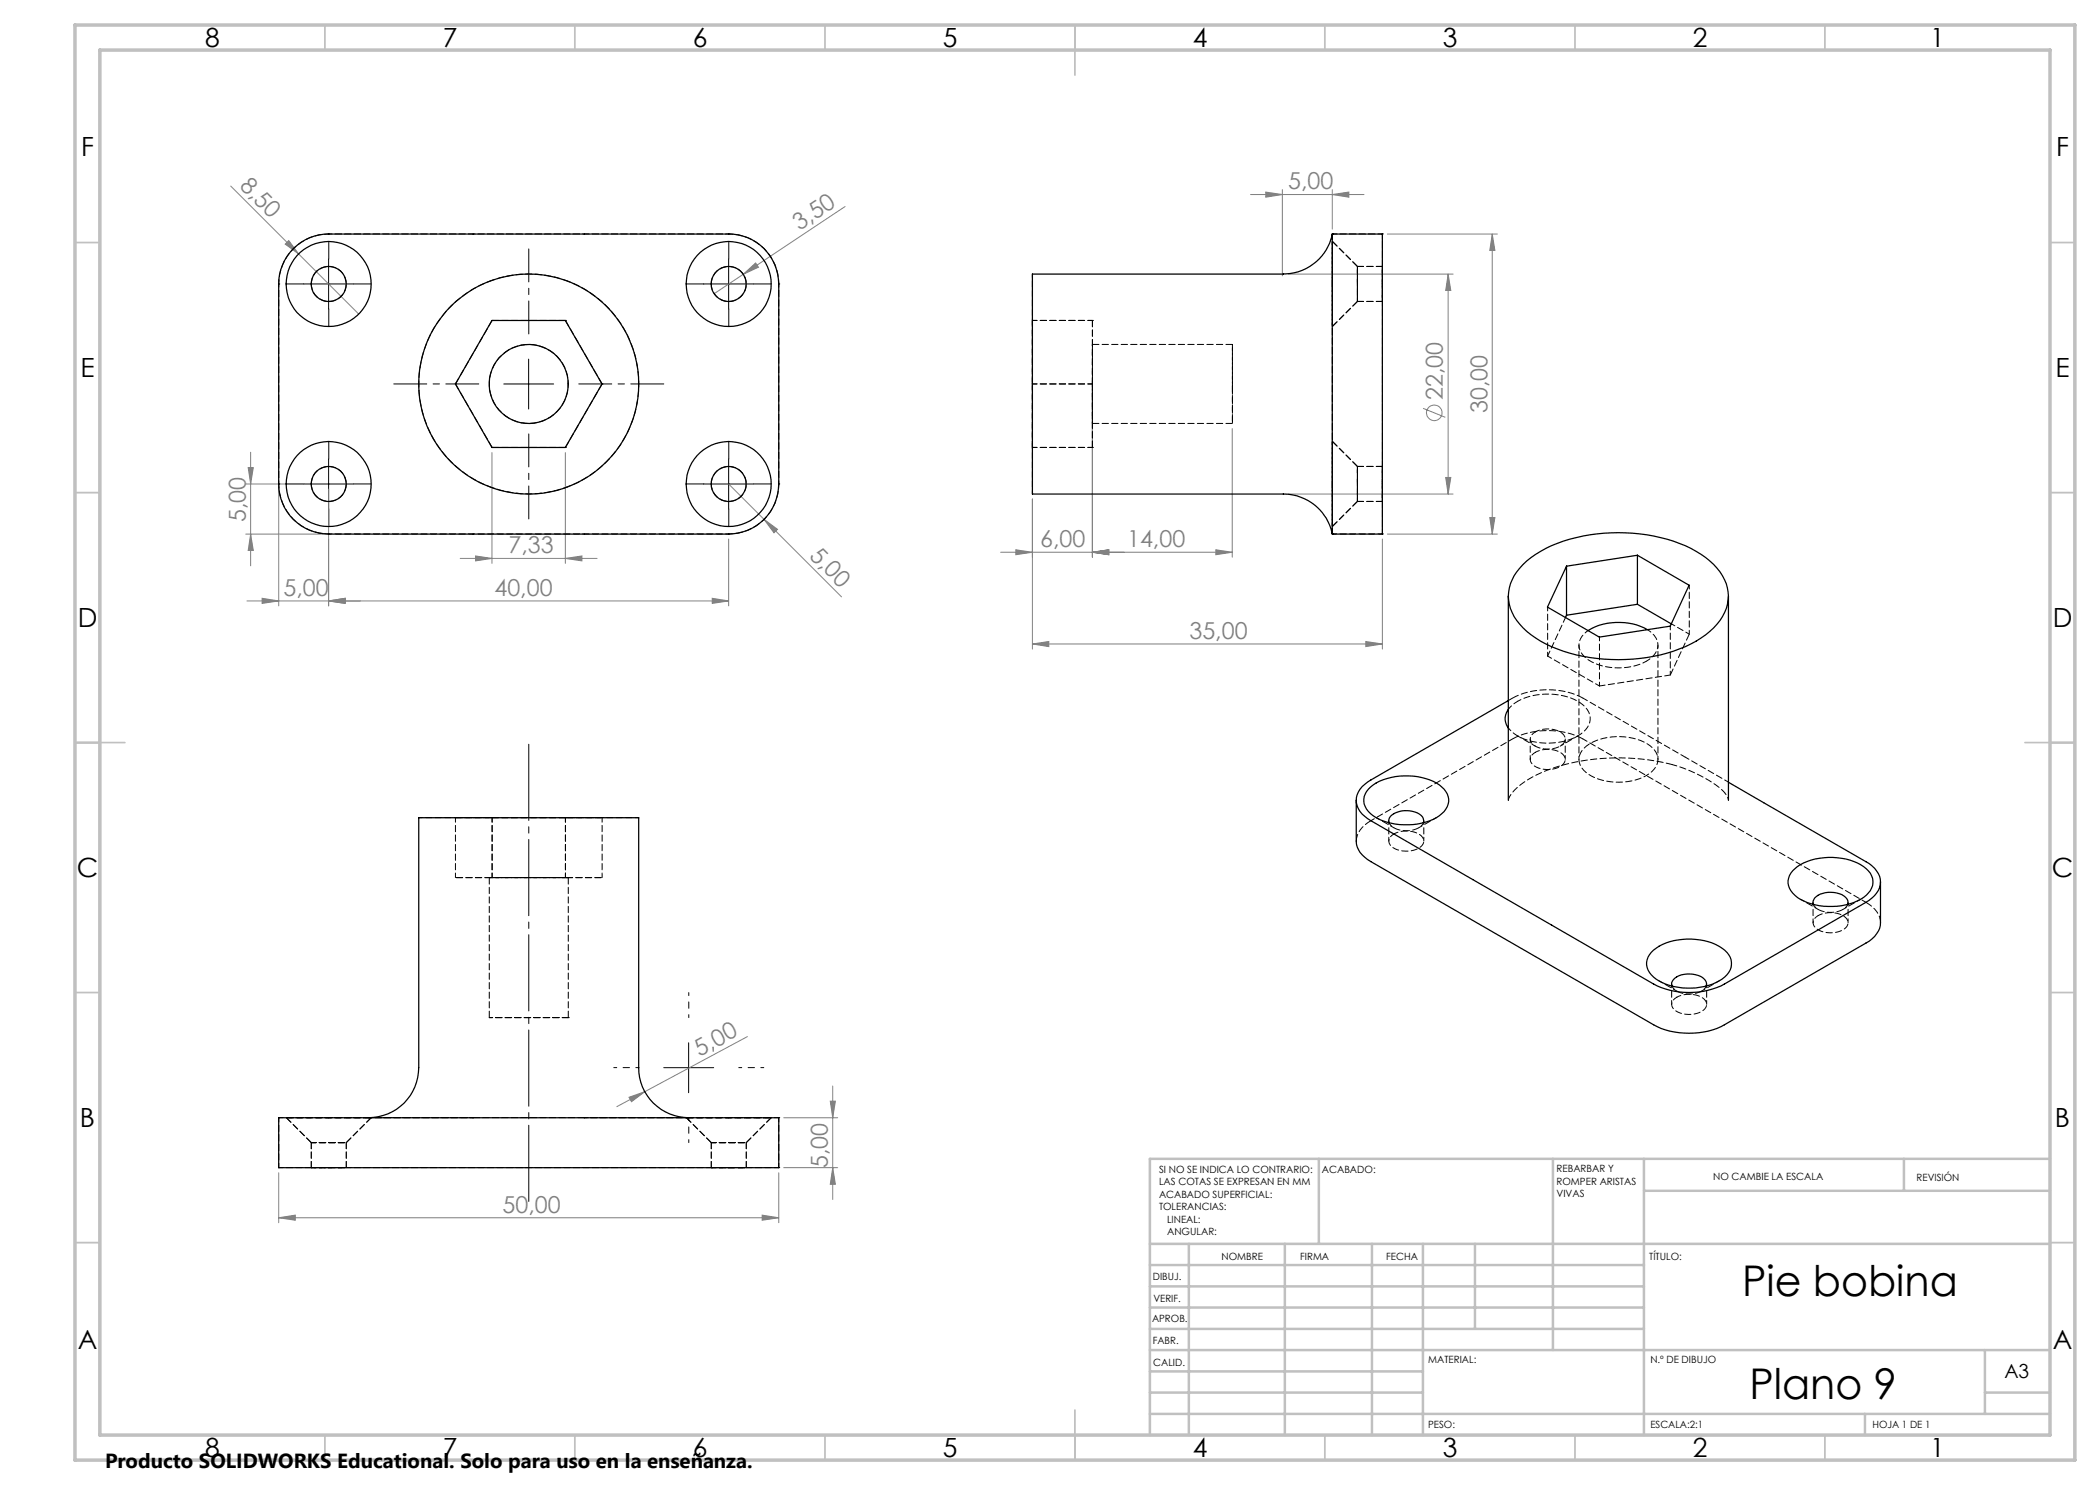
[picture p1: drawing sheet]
<svg xmlns="http://www.w3.org/2000/svg" width="420mm" height="297mm" viewBox="0 0 420 297" stroke-linecap="round" stroke-linejoin="round" font-family="sans-serif">
<g fill="none" stroke="#808080" stroke-width=".2">
<path d="M46.1 37.2l25.7 25.6M250.1 38.9h22.7M253.2 38.4l3.3 .5-3.3 .5zM256.5 37.9v17.3M266.5 38.9l3.3-.5v1zM266.5 37.9v7.9M57 48.8l.7-.7 2 2.7zM148.7 54.9l2.4-2.3 .6 .8zM148.7 54.9l-5.9 3.8M169 41.3l-20.3 13.6M257.7 54.8h32.9M277.5 46.8h22"/>
<path d="M289.6 54.8v44M289.6 54.8l.6 3.3h-1.1zM298.4 46.8v60M298.5 46.8l.5 3.3h-1zM218.5 77.8v33.6M49.1 96.8h15.6M49.6 93.5h1.1l-.6 3.3zM50.1 90.4v22.8M55.7 97.8v23.4M65.7 97.8v23.4M98.4 90.5v22.2M113.1 90.5v22.2"/>
<path d="M145.7 96.8l22.6 22.6M206.5 99.8v30M246.5 85.7v25.7M257.7 98.8h32.9M284.6 81.7l4.5 1.8M289.1 95.5h1.1l-.6 3.3zM49.1 106.8h15.6M50.1 106.8l.6 3.3h-1.1zM52.4 119.7l3.3 .5-3.3 .5zM92 111.7h27.4M95.1 111.2l3.3 .5-3.3 .5zM113.1 111.7l3.3-.5v1z"/>
<path d="M142.5 119.7l3.2 .5-3.2 .5zM145.7 107.8v13.4M152.8 103.9l2.7 2-.7 .7zM200.1 110.5h46.4M203.2 110l3.3 .5-3.3 .4zM218.5 110.5l3.3-.5v.9zM243.2 110l3.3 .5-3.3 .4zM276.5 107.8v22M277.5 106.8h22M298 103.5h1l-.5 3.3zM65.7 120.2l3.3-.5v1zM145.7 120.2h-96.3"/>
<path d="M206.5 128.8l3.3-.5v1zM206.5 128.8h70M273.2 128.3l3.3 .5-3.3 .5zM125.8 219.5l3.2-1.2-2.7 2zM129 218.3l-5.6 3M149.5 207.3l-20.5 11M166.5 217.2v22.7M55.7 234.6v9.9M155.8 234.6v9.9M156.7 223.6h10.8M156.7 233.5h10.8M166.1 220.2h1l-.6 3.4z"/>
<path d="M166.5 233.5l.6 3.4h-1zM55.7 243.6l3.4-.6v1zM55.7 243.6h100.1M152.4 243l3.4 .6-3.4 .4z"/>
<circle cx="286.9" cy="82.6" r="1.56"/>
</g>
<path d="M95.8 76.8h-17M105.8 66.8v-17M115.8 76.8h17M105.8 86.8v17" fill="none" stroke="#000" stroke-width=".2" stroke-dasharray="15.2 1.3 1.3 1.3" stroke-dashoffset="8.6"/>
<g fill="none" stroke="#000" stroke-width=".2" stroke-dasharray="15.2 1.3 1.3 1.3">
<path d="M60.8 56.8h-3.5M65.8 51.8v-3.5M70.8 56.8h3.5M140.8 56.8h-3.5M145.8 51.8v-3.5M150.8 56.8h3.5M65.8 61.8v3.5M145.8 61.8v3.5M60.8 96.8h-3.5M65.8 91.8v-3.5M70.8 96.8h3.5M140.8 96.8h-3.5"/>
<path d="M145.8 91.8v-3.5M150.8 96.8h3.5M65.8 101.8v3.5M145.8 101.8v3.5"/>
</g>
<path d="M127.8 213.5h-5M137.8 203.5v-5M147.8 213.5h5M137.8 223.5v5" fill="none" stroke="#000" stroke-width=".2" stroke-dasharray="15.2 1.3 1.3 1.3" stroke-dashoffset="14.6"/>
<path d="M60.7 56.8h10M65.7 51.8v10M140.7 56.8h10M145.7 51.8v10M100.8 76.8h9.9M105.7 71.8v10M60.7 96.8h10M65.7 91.8v10M140.7 96.8h10M145.7 91.8v10M132.8 213.5h9.9M137.7 208.6v9.9" fill="none" stroke="#000" stroke-width=".2"/>
<path d="M105.8 148.7v91.7" fill="none" stroke="#000" stroke-width=".2" stroke-dasharray="15.2 1.3 1.3 1.3" stroke-dashoffset="-.1"/>
<g fill="none" stroke="#c0c0c0" stroke-width=".35">
<path d="M65 5v5M115 5v5M165 5v5M215 5v10M265 5v5M315 5v5M365 5v5M15 48.5h5M410 48.5h5M15 98.5h5M410 98.5h5M15 148.5h10"/>
<path d="M405 148.5h10M15 198.5h5M410 198.5h5M15 248.5h5M410 248.5h5M65 287v5M115 287v5M165 287v5M215 282v10M265 287v5M315 287v5M365 287v5"/>
</g>
<g fill="none" stroke="#c0c0c0" stroke-width=".5">
<path d="M263.8 231.8v17M310.6 231.8v38.2M328.8 231.8v55.2M328.8 238.2h81.2M380.8 231.8v6.4M410 231.8h-180v55.2M230 248.8h180M230 257.3h98.8M230 253h98.8M237.8 248.8v38.2M257 248.8v38.2M274.4 248.8v38.2"/>
<path d="M284.6 248.8v38.2M295 248.8v17M230 265.8h98.8M230 261.5h98.8M230 278.5h54.6M230 274.3h54.6M230 270h180M397 278.5h13M397 270v12.8M230 282.8h180M373 282.8v4.2"/>
</g>
<path d="M15 5h400v287h-400zM20 10h390v277h-390z" fill="none" stroke="#c0c0c0" stroke-width=".7"/>
<g fill="#808080">
<path d="M57 48.8l.7-.7 2 2.7z"/>
<path d="M125.8 219.5l3.2-1.2-2.7 2z"/>
<path d="M148.7 54.9l2.4-2.3 .6 .8z"/>
<path d="M152.8 103.9l2.7 2-.7 .7z"/>
<path d="M65.7 120.2l3.3-.5v1zM52.4 119.7l3.3 .5-3.3 .5zM218.5 110.5l3.3-.5v.9zM203.2 110l3.3 .5-3.3 .4zM243.2 110l3.3 .5-3.3 .4zM218.5 110.5l3.3-.5v.9zM152.4 243l3.4 .6-3.4 .4zM55.7 243.6l3.4-.6v1z"/>
<path d="M65.7 120.2l3.3-.5v1zM142.5 119.7l3.2 .5-3.2 .5zM95.1 111.2l3.3 .5-3.3 .5zM113.1 111.7l3.3-.5v1zM253.2 38.4l3.3 .5-3.3 .5zM266.5 38.9l3.3-.5v1zM206.5 128.8l3.3-.5v1zM273.2 128.3l3.3 .5-3.3 .5z"/>
<path d="M49.6 93.5h1.1l-.6 3.3zM50.1 106.8l.6 3.3h-1.1zM289.6 54.8l.6 3.3h-1.1zM289.1 95.5h1.1l-.6 3.3zM298.5 46.8l.5 3.3h-1zM298 103.5h1l-.5 3.3zM166.1 220.2h1l-.6 3.4zM166.5 233.5l.6 3.4h-1z"/>
</g>
<g fill="none" stroke="#000" stroke-width=".25">
<path d="M58.7 49.7a9.8 9.8 0 0 1 7-2.9h80a10 10 0 0 1 10.1 10v40a10 10 0 0 1-10.1 10h-80a10 10 0 0 1-10-10v-40a10.2 10.2 0 0 1 3-7.1zM266.5 46.8a10 10 0 0 1-9.8 8h-50.2v44h50.2a10.1 10.1 0 0 1 9.8 7.9l-.1-.1M266.5 46.8h10v60h-10zM98.4 64.1h14.7l7.3 12.7-7.3 12.7h-14.7l-7.3-12.7zM301.7 119.2v40.9M304.6 112.9a22.9 22.9 0 0 1 12-5.7 35.2 35.2 0 0 1 21.6 2.5 13 13 0 0 1 7.3 7.9 8.4 8.4 0 0 1-2.8 8 24.6 24.6 0 0 1-14.7 6.1 33.8 33.8 0 0 1-19.9-3.5 12.3 12.3 0 0 1-6.2-7.3 8.4 8.4 0 0 1 2.7-8zM313.3 113.2v9.8M327.5 111.1l10.3 5.9-3.8 8.2-14.1 2.2-10.4-6 3.8-8.2M327.5 111.1l-14.2 2.1M327.5 111.1v9.8M345.7 119.2v40.9M313.3 123l-.2 .5"/>
<path d="M327.5 120.9l-14.2 2.1M327.5 120.9l6.8 3.9M329.5 125.9a12.2 12.2 0 0 0-11.9 .2M273.7 157.8a11.3 11.3 0 0 1 8.9-2.6 8.7 8.7 0 0 1 6.6 3.1 3.4 3.4 0 0 1-1.3 4.9 13 13 0 0 1-13.3 0 3.4 3.4 0 0 1-.9-5.4zM301.7 140.1l-27.5 15.9a4.7 4.7 0 0 0-2.9 4.6 5.1 5.1 0 0 0 2.9 3.5l56.5 32.7a15.6 15.6 0 0 0 14.2 0l28.3-16.3a4.9 4.9 0 0 0 2.9-4.7 5.5 5.5 0 0 0-2.9-3.5l-27.5-15.8M301.7 141.9a3 3 0 0 0 0 3.7M271.3 160.1v8.1a4.9 4.9 0 0 0 2.9 4.1l56.5 32.7a15.6 15.6 0 0 0 14.2 0l28.3-16.4a5.1 5.1 0 0 0 2.9-4v-8.2M277.8 164.6a1.68 1.68 0 0 1 1.4-2.1 4.9 4.9 0 0 1 5.3 .9l.2 .7v.5M358.5 174.2a10.9 10.9 0 0 1 8.9-2.6 9 9 0 0 1 6.7 3 3.3 3.3 0 0 1-.9 4.5 12.7 12.7 0 0 1-13.1 .8 4 4 0 0 1-2.4-4.3zM330.7 190a12.7 12.7 0 0 1 11.7-1.4 5.7 5.7 0 0 1 3.8 3.3 3.7 3.7 0 0 1-2.4 4.3 13 13 0 0 1-12.6-.4 3.4 3.4 0 0 1-1-5.3zM334.4 197.2a2 2 0 0 1 1.9-2.2 4.9 4.9 0 0 1 4.8 1.1l.2 .6-.1 .5M362.7 180.9a1.81 1.81 0 0 1 1.4-2.1 5 5 0 0 1 5.3 .9l.2 .7-.1 .5"/>
<path d="M55.7 223.6h100.1v9.9h-100.1zM73.7 223.6a10 10 0 0 0 10-10.1v-50h44v50a10 10 0 0 0 10 10.1"/>
<circle cx="65.7" cy="56.8" r="8.5"/>
<circle cx="65.7" cy="56.8" r="3.5"/>
<circle cx="145.7" cy="56.8" r="8.5"/>
<circle cx="145.7" cy="56.8" r="3.5"/>
<circle cx="105.7" cy="76.8" r="7.9"/>
<circle cx="105.7" cy="76.8" r="22"/>
<circle cx="65.7" cy="96.8" r="8.5"/>
<circle cx="65.7" cy="96.8" r="3.5"/>
<circle cx="145.7" cy="96.8" r="8.5"/>
<circle cx="145.7" cy="96.8" r="3.5"/>
</g>
<g fill="none" stroke="#000" stroke-width=".2" stroke-dasharray="1.3 .6">
<path d="M55.8 56.8h.1M65.8 46.8h.1M145.8 46.8h.1M155.8 56.8h.1M266.5 46.9v-.1M266.5 46.8h.1M271.5 53.3l-5-5M276.5 46.8h.1M276.5 53.3h-5M91.1 76.8h.1M91.1 76.8l7.3 12.7M98.4 64.1l-7.3 12.7"/>
<path d="M98.4 64.1h.1M113.1 64.1h.1M113.1 64.1h-14.7M120.4 76.8l-7.3-12.7M120.4 76.8h.1M206.5 64.1h.1M206.5 76.8v-12.7M206.5 64.1v12.7M206.5 76.8v12.7M218.5 76.8v-12.7M218.5 64.1v12.7M218.5 76.8v12.7"/>
<path d="M218.5 64.1h.1M246.5 68.9h-28M266.5 65.3l5-5M271.5 60.3h5M55.8 96.8h.1M98.4 89.5h14.7M98.4 89.5h.1M113.1 89.5h.1M113.1 89.5l7.3-12.7M155.8 96.8h.1M206.5 89.5h.1M206.5 89.5v-12.7"/>
<path d="M218.5 89.5v-12.7M218.5 84.7h28M218.5 89.5h.1M271.5 93.3l-5-5M276.5 93.3h-5M65.8 106.8h.1M145.8 106.8h.1M266.5 106.8v-.2M266.5 106.8h.1M266.5 105.3l5-5M271.5 100.3h5M276.5 106.8h.1"/>
<path d="M316.6 139.6a15.6 15.6 0 0 0-14.1 0M302.5 147.8a15.6 15.6 0 0 1 14.1 0M97.9 175.5v28M98.4 175.5h14.7M98.4 163.5h14.7M113.1 175.5h-14.7M113.1 163.5h-14.7M301.7 160a4.1 4.1 0 0 1 1.7-2.4 26 26 0 0 1 12.8-5.4 44 44 0 0 1 18.3 .7M113.7 203.5h.1M113.7 203.5v-28M55.8 223.5h.1M55.8 233.5h.1"/>
<path d="M57.3 223.5l5 5M62.3 228.5v5M69.3 228.5l5-5M69.3 233.5v-5M116.9 223.5h-22.3M137.3 223.5l5 5M142.3 228.5h.1M142.3 228.5v5M149.3 228.5l5-5M149.3 233.5v-5M155.8 223.5h.1M155.8 233.5h.1"/>
</g>
<path d="M55.8 56.8v40M98.1 56.2a22 22 0 0 0-14.3 20.6 22 22 0 0 0 14.3 20.6M145.8 46.8h-80M266.5 56.8v40M276.5 56.8v40M113.7 76.8a7.9 7.9 0 0 0-11.6-7 7.9 7.9 0 0 0-.8 13.5 7.9 7.9 0 0 0 12.3-5.6l.1-.9M113.4 97.4a22 22 0 0 0 14.4-20.6 22 22 0 0 0-14.4-20.6M155.8 96.8v-40M65.8 106.8h80M315.8 129v22.9M331.6 151.9v-22.9M145.8 233.5h-80" fill="none" stroke="#000" stroke-width=".2" stroke-dasharray="1.3 .6" stroke-dashoffset=".6"/>
<g fill="none" stroke="#000" stroke-width=".2" stroke-dasharray="1.3 .6" stroke-dashoffset=".4">
<path d="M55.8 56.8a10 10 0 0 1 10-10M113.4 56.2a22 22 0 0 0-15.3 0M145.8 46.8a10 10 0 0 1 10 10M266.5 46.8v10M276.5 46.8h-10M276.5 56.8v-10M98.1 97.4a22 22 0 0 0 15.3 0M155.8 96.8a10 10 0 0 1-10 10M266.5 96.8v10M65.8 106.8a10 10 0 0 1-10-10M266.5 106.8h10M276.5 106.8v-10"/>
<path d="M309.5 131.2l10.4 6M329.5 125.9a3.5 3.5 0 0 1 1.9 4.2 4.6 4.6 0 0 1-2.1 2.1M301.7 141.9l.7-.9 1.1-.7M307.1 146.4a1.55 1.55 0 0 0-1 1.5 1.55 1.55 0 0 0 1.2 1.4 5.1 5.1 0 0 0 5.4-.6 1.52 1.52 0 0 0-.9-2.4 5.5 5.5 0 0 0-4.7 .1M307.1 150.5a4.9 4.9 0 0 1 5.7 .7 1.63 1.63 0 0 1-1.2 2.3 4.9 4.9 0 0 1-5.3-.9 1.45 1.45 0 0 1 .8-2.1M345.7 156.4l-8.7-5M278.8 166.8a4.9 4.9 0 0 1 5.7 .7 1.63 1.63 0 0 1-1.2 2.4 4.9 4.9 0 0 1-5.3-1 1.45 1.45 0 0 1 .8-2.1M335.4 199.4a4.9 4.9 0 0 1 5.7 .7 1.63 1.63 0 0 1-1.2 2.4 4.9 4.9 0 0 1-5.3-.9 1.45 1.45 0 0 1 .8-2.2M363.6 183.1a4.9 4.9 0 0 1 5.8 .7 1.63 1.63 0 0 1-1.3 2.4 4.9 4.9 0 0 1-5.2-.9 1.45 1.45 0 0 1 .7-2.2M373.2 180.5l-56.6-32.7M55.8 223.5v10M55.8 233.5h10"/>
<path d="M65.8 223.5h-10M145.8 233.5h10M155.8 233.5v-10M155.8 223.5h-10"/>
</g>
<path d="M62.3 56.8a3.5 3.5 0 0 1 5-3.1 3.5 3.5 0 0 1 .5 5.9 3.5 3.5 0 0 1-5.5-2.2v-.6M142.3 56.8a3.5 3.5 0 0 1 5-3.1 3.5 3.5 0 0 1 .5 5.9 3.5 3.5 0 0 1-5.5-2.2v-.6M218.5 76.8v7.9v-15.8v7.9M246.5 77.7v-8.8v15.8v-7M62.3 96.8a3.5 3.5 0 0 1 5-3.1 3.5 3.5 0 0 1 .5 5.9 3.5 3.5 0 0 1-5.5-2.2v-.6M142.3 96.8a3.5 3.5 0 0 1 5-3.1 3.5 3.5 0 0 1 .5 5.9 3.5 3.5 0 0 1-5.5-2.2v-.6M319.9 137.2l14.2-2.2M113.7 175.5h-15.8h15.8M113.6 203.5h-15.7h15.7" fill="none" stroke="#000" stroke-width=".2" stroke-dasharray="1.3 .6" stroke-dashoffset=".1"/>
<g fill="none" stroke="#000" stroke-width=".2" stroke-dasharray="1.3 .6" stroke-dashoffset=".3">
<path d="M271.5 56.2v4.1v-7v2.9M271.5 56.8v3.5v-7v3.5M276.5 56.8v-3.5v7v-3.5M218.5 76.8h-12M218.5 64.1h-12M218.5 89.5h-12M271.5 96.2v4.1v-7v2.9M271.5 96.8v3.5v-7v3.5M276.5 96.8v-3.5v7v-3.5M334.5 152.9a23.5 23.5 0 0 1 10.4 5.7M337 151.4l-20.4-11.8M91.1 175.5v-12"/>
<path d="M98.4 175.5v-12M113.1 175.5v-12M120.4 175.5v-12M62.3 233.5h7h-7M62.3 228.5h7h-7M142.3 233.5h7h-7M142.3 228.5h7h-7"/>
</g>
<path d="M266.5 56.8v-8.5v17v-8.5M266.5 96.8v-8.5v17v-8.5M91.1 175.5h7.3M91.1 163.5h7.3M98.4 175.5h-7.3M98.4 163.5h-7.3M113.1 175.5h7.3M113.1 163.5h7.3M120.4 175.5h-7.3M120.4 163.5h-7.3M57.3 223.5h17h-17M137.3 223.5h17h-17" fill="none" stroke="#000" stroke-width=".2" stroke-dasharray="1.3 .6" stroke-dashoffset="-.2"/>
<path d="M266.5 46.8v60M266.5 106.8v-60M313.1 123.5l-3.6 7.7" fill="none" stroke="#000" stroke-width=".2" stroke-dasharray="1.3 .6" stroke-dashoffset=".2"/>
<g fill="none" stroke="#000" stroke-width=".2" stroke-dasharray="1.3 .6" stroke-dashoffset=".5">
<path d="M206.5 54.8v44M302.5 139.6l-.8 .5M309.5 131.2v-9.8M319.9 137.2v-9.8M329.3 132.2a11.9 11.9 0 0 1-12.2-.6 3.2 3.2 0 0 1 .5-5.5M334.1 135v-9.8M337.9 126.8l-3.6-2M337.9 126.8v-9.8M302.5 147.8l-28.3 16.3M303.5 147.2l3.6 2M303.5 140.3a13.1 13.1 0 0 1 12.7 .3 3.5 3.5 0 0 1 0 6.2 12.9 12.9 0 0 1-13.3 0l-1.2-1.2M306 147.8v4.1"/>
<path d="M312 149.2l3.6-2M313 151.9v-4.1M127.8 163.5h-44M275.3 163.5l3.5 2.1M277.8 164.1v4.1M277.8 164.5a3.7 3.7 0 0 0 3.9 1.6 3.3 3.3 0 0 0 3-1.6M283.7 165.6l3.6-2.1M284.8 168.2v-4.1M360.1 179.8l3.5 2.1M331.8 196.2l3.6 2M334.3 196.8v4.1M334.4 197.2a3.7 3.7 0 0 0 3.9 1.6 3.3 3.3 0 0 0 3-1.6"/>
<path d="M340.3 198.2l3.5-2M362.6 180.5v4M362.7 180.9a3.7 3.7 0 0 0 3.8 1.6 3.3 3.3 0 0 0 3-1.6M368.6 181.9l3.5-2.1M369.6 184.5v-4M341.3 200.9v-4.1M94.6 223.5h-28.8M145.8 223.5h-28.9"/>
</g>
<path d="M329.3 155.1a3.6 3.6 0 0 0 2.1-4.2 6.9 6.9 0 0 0-5.7-3.4 10.9 10.9 0 0 0-8.9 2.2 3 3 0 0 0 .3 4.7 11.9 11.9 0 0 0 12.2 .7M94.6 223.5h-20.8h20.8M116.9 223.5h20.8h-20.8" fill="none" stroke="#000" stroke-width=".2" stroke-dasharray="1.3 .6" stroke-dashoffset=".7"/>
<path d="M334.1 135l3.8-8.2M271.3 168.2a5 5 0 0 1 2.9-4.1M373.2 180.5a5 5 0 0 1 2.9 4" fill="none" stroke="#000" stroke-width=".2" stroke-dasharray="1.3 .6" stroke-dashoffset="-.1"/>
<path d="M344.9 158.6l.6 .7 .2 .7" fill="none" stroke="#000" stroke-width=".2" stroke-dasharray="1.3 .6" stroke-dashoffset=".8"/>
<g font-size="8.5">
<text x="348.4" y="259.3">Pie bobina</text>
<text x="349.9" y="279.7">Plano 9</text>
</g>
<g font-size="5.3">
<text x="41" y="9.5">8</text>
<text x="88.5" y="9.5">7</text>
<text x="138.5" y="9.5">6</text>
<text x="188.5" y="9.5">5</text>
<text x="238.5" y="9.5">4</text>
<text x="288.5" y="9.5">3</text>
<text x="338.5" y="9.5">2</text>
<text x="386" y="9.5">1</text>
<text x="16.2" y="31.2">F</text>
<text x="411.2" y="31.2">F</text>
<text x="16.1" y="75.5">E</text>
<text x="411.1" y="75.5">E</text>
<text x="15.5" y="125.5">D</text>
<text x="410.5" y="125.5">D</text>
<text x="15.4" y="175.5">C</text>
<text x="410.4" y="175.5">C</text>
<text x="16" y="225.5">B</text>
<text x="411" y="225.5">B</text>
<text x="15.5" y="269.7">A</text>
<text x="410.5" y="269.7">A</text>
<text x="41" y="291.5">8</text>
<text x="88.5" y="291.5">7</text>
<text x="138.5" y="291.5">6</text>
<text x="188.5" y="291.5">5</text>
<text x="238.5" y="291.5">4</text>
<text x="288.5" y="291.5">3</text>
<text x="338.5" y="291.5">2</text>
<text x="386" y="291.5">1</text>
</g>
<g font-size="4.7" fill="#808080">
<text x="47.8" y="37.4" transform="rotate(45 47.8 37.4)">8,50</text>
<text x="257.6" y="37.9">5,00</text>
<text x="159.9" y="46.2" transform="rotate(-34 159.9 46.2)">3,50</text>
<text x="288.6" y="80" transform="rotate(-90 288.6 80)">22,00</text>
<text x="297.5" y="82.6" transform="rotate(-90 297.5 82.6)">30,00</text>
<text x="49.2" y="104.4" transform="rotate(-90 49.2 104.4)">5,00</text>
<text x="101.7" y="110.7">7,33</text>
<text x="161.7" y="111.4" transform="rotate(45 161.7 111.4)">5,00</text>
<text x="208" y="109.4">6,00</text>
<text x="225.4" y="109.4">14,00</text>
<text x="56.7" y="119.2">5,00</text>
<text x="98.9" y="119.2">40,00</text>
<text x="237.9" y="127.8">35,00</text>
<text x="139.9" y="211.4" transform="rotate(-29 139.9 211.4)">5,00</text>
<text x="165.6" y="233.6" transform="rotate(-90 165.6 233.6)">5,00</text>
<text x="100.5" y="242.5">50,00</text>
</g>
<text font-size="4.1" x="21" y="293.7">Producto SOLIDWORKS Educational. Solo para uso en la enseñanza.</text>
<text font-size="3.9" x="400.9" y="275.5">A3</text>
<g font-size="2">
<text x="231.8" y="234.6">SI NO SE INDICA LO CONTRARIO:</text>
<text x="231.8" y="237.1">LAS COTAS SE EXPRESAN EN MM</text>
<text x="231.8" y="239.6">ACABADO SUPERFICIAL:</text>
<text x="264.4" y="234.6">ACABADO:</text>
<text x="311.3" y="234.5">REBARBAR Y</text>
<text x="311.3" y="237">ROMPER ARISTAS</text>
<text x="311.3" y="239.5">VIVAS</text>
<text x="342.6" y="236">NO CAMBIE LA ESCALA</text>
<text x="383.3" y="236.2">REVISIÓN</text>
<text x="231.8" y="242.1">TOLERANCIAS:</text>
<text x="233.4" y="244.6">LINEAL:</text>
<text x="233.4" y="247.1">ANGULAR:</text>
<text x="244.3" y="252">NOMBRE</text>
<text x="260" y="251.9">FIRMA</text>
<text x="277.2" y="251.9">FECHA</text>
<text x="329.9" y="251.9">TÍTULO:</text>
<text x="230.6" y="256.1">DIBUJ.</text>
<text x="230.7" y="260.3">VERIF.</text>
<text x="230.4" y="264.4">APROB.</text>
<text x="230.5" y="268.8">FABR.</text>
<text x="230.7" y="273.1">CALID.</text>
<text x="285.6" y="272.5">MATERIAL:</text>
<text x="330.1" y="272.5">N.º DE DIBUJO</text>
<text x="285.6" y="285.5">PESO:</text>
<text x="330.1" y="285.6">ESCALA:2:1</text>
<text x="374.5" y="285.6">HOJA 1 DE 1</text>
</g>
</svg>
